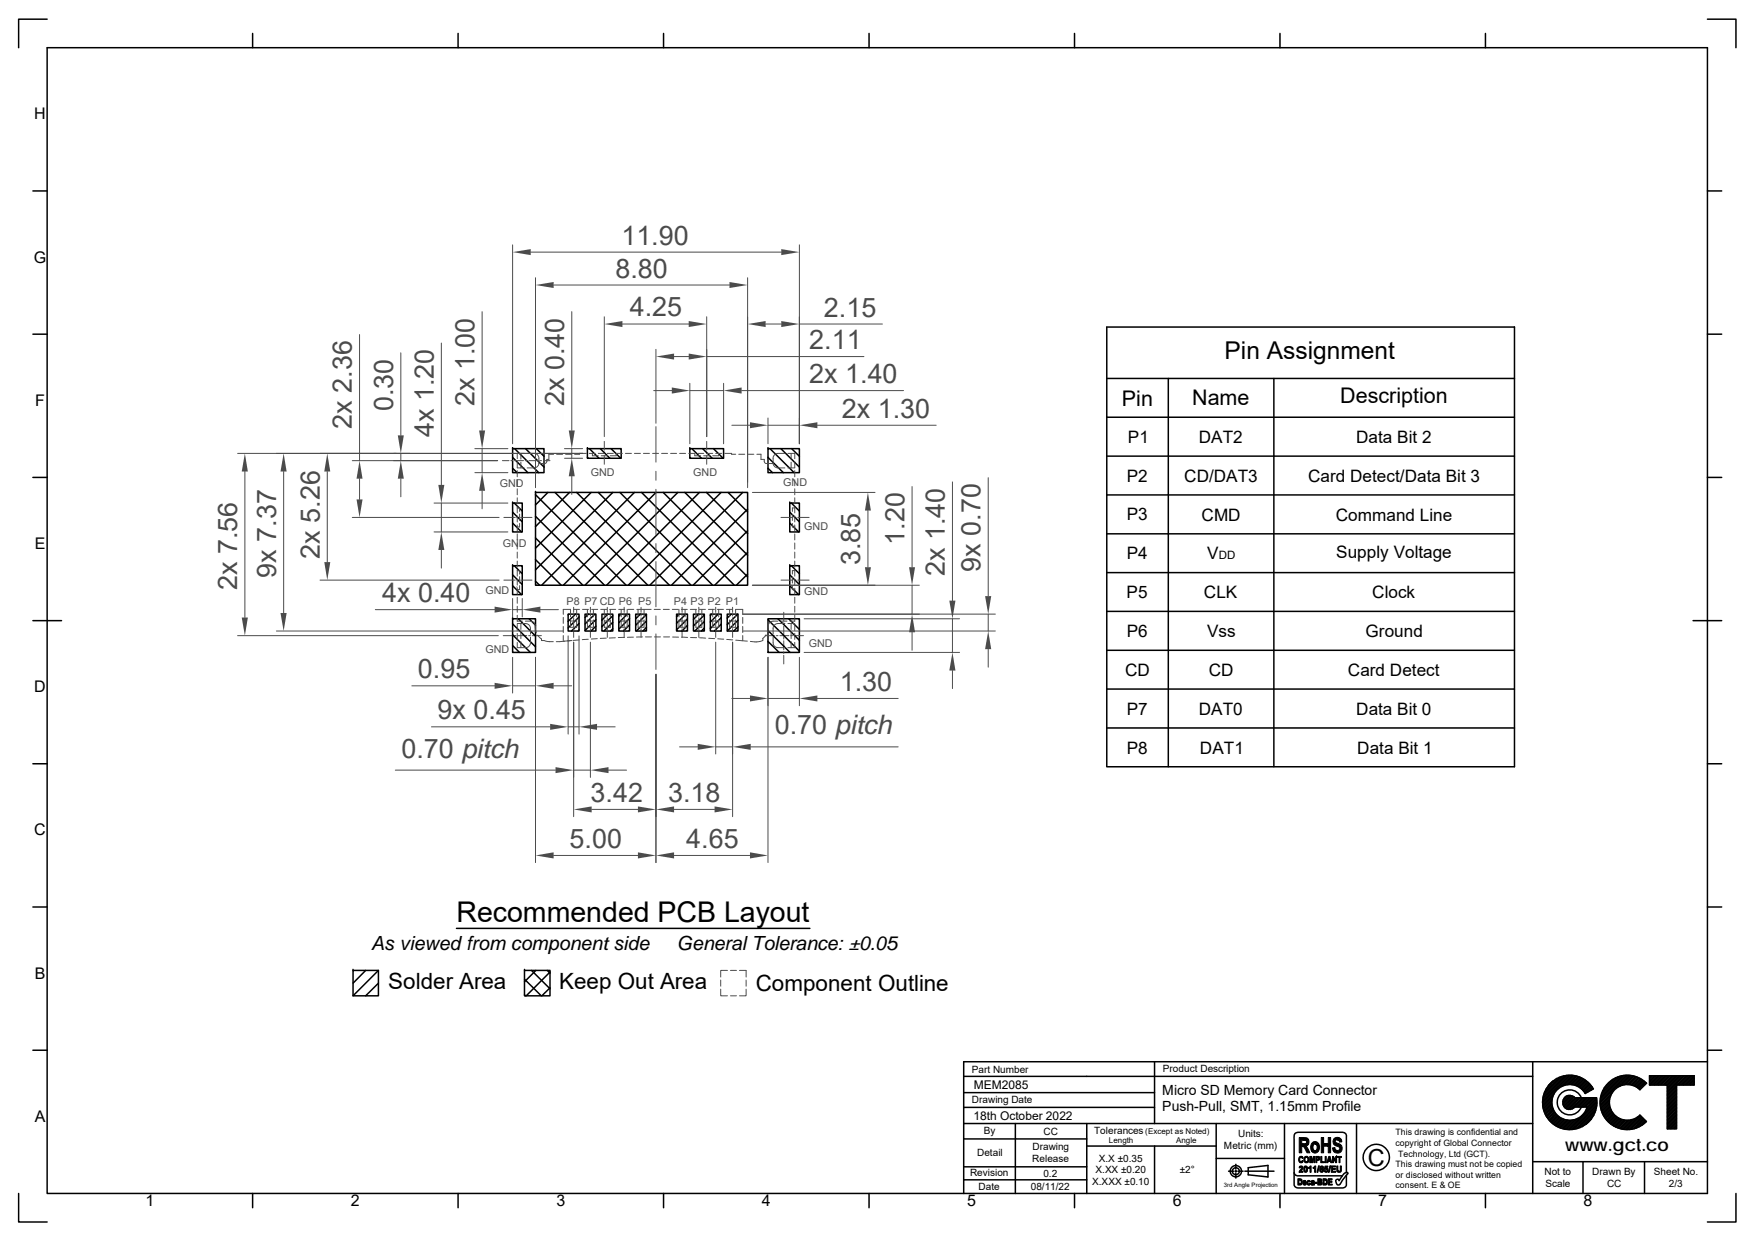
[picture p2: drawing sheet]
<svg xmlns="http://www.w3.org/2000/svg" width="297mm" height="210mm" viewBox="0 0 297 210" stroke-linecap="round" stroke-linejoin="round" font-family="sans-serif">
<g fill="none" stroke="#000" stroke-width=".25">
<path d="M86.8 77.4l2.5 2.6M86.8 79.2l.7 .8M86.8 75.9h5.3v4.1h-5.3zM86.8 75.9h.1M87.1 75.9l4.1 4.1M88.9 75.9l3.2 3.1M90.8 75.9l1.3 1.3M99.4 77.4l.2 .1M99.4 75.9h5.7v1.6h-5.7zM99.4 75.9h.1M99.8 75.9l1.6 1.6M101.6 75.9l1.6 1.6"/>
<path d="M103.4 75.9l1.7 1.6M116.8 77.4l.1 .1M116.8 75.9h5.7v1.6h-5.7zM116.8 75.9h.1M117.1 75.9l1.6 1.6M118.9 75.9l1.6 1.6M120.8 75.9l1.6 1.6M130 75.9h5.3v4.1h-5.3zM130 75.9h.1M130 79.2l.7 .8M130 77.4l2.6 2.6M130.3 75.9l4.1 4.1"/>
<path d="M132.2 75.9l3.1 3.1M134 75.9l1.3 1.3M86.8 97.3l1.6 1.6M86.8 86.7l1.6 1.6M86.8 99.1l1.5 1.5M86.8 88.5l1.5 1.5M86.8 85.1h1.6v4.9h-1.6zM86.8 85.1h.1M86.8 95.7h1.6v4.9h-1.6zM86.8 95.7h.1M87 95.7l1.4 1.4M87 85.1l1.4 1.4"/>
<path d="M90.6 98.3l.7 .7M90.6 94.7l4.4 4.3M90.6 91l8.1 8M90.6 87.4l11.7 11.6M90.6 83.3h35.9v15.7h-35.9zM90.6 83.3h.1M90.6 83.7l15.4 15.3M92.7 83.3l-2.1 2.1M93.9 83.3l15.7 15.7M96.4 83.3l-5.8 5.8M97.6 83.3l15.7 15.7M100.1 83.3l-9.5 9.5"/>
<path d="M101.3 83.3l15.7 15.7M103.7 83.3l-13.1 13.1M104.9 83.3l15.7 15.7M107.4 83.3l-15.7 15.7M108.6 83.3l15.7 15.7M111 83.3l-15.7 15.7M112.2 83.3l14.3 14.3M114.7 83.3l-15.7 15.7M115.9 83.3l10.6 10.6M118.4 83.3l-15.7 15.7M119.6 83.3l6.9 7M122 83.3l-15.7 15.7"/>
<path d="M123.2 83.3l3.3 3.3M125.7 83.3l-15.7 15.7M126.5 86.2l-12.9 12.8M126.5 89.8l-9.2 9.2M126.5 93.5l-5.5 5.5M126.5 97.1l-1.9 1.9M133.7 86.7l1.6 1.6M133.7 97.3l1.6 1.6M133.7 88.5l1.5 1.5M133.7 99.1l1.5 1.5M133.7 85.1h1.6v4.9h-1.6zM133.7 85.1h.1"/>
<path d="M133.7 95.7h1.6v4.9h-1.6zM133.7 95.7h.1M133.9 85.1l1.4 1.4M133.9 95.7l1.4 1.4M86.8 107.4l3 3M86.8 105.6l3.8 3.8M86.8 109.2l1.1 1.2M86.8 104.7h3.8v5.7h-3.8zM86.8 104.7h.1M87.7 104.7l2.9 2.9M89.6 104.7l1 1.1M96.2 103.9h1.8v2.9h-1.8z"/>
<path d="M96.3 103.9l-.1 .1M97.4 103.9l-1.2 1.2M98 106.6l-.2 .2M98 105.5l-1.3 1.3M98 104.4l-1.8 1.8M99 103.9h1.9v2.9h-1.9zM99.6 103.9l-.6 .6M100.7 103.9l-1.7 1.7M100.9 104.8l-1.9 1.9M100.9 105.9l-.9 .9M101.9 103.9h1.8v2.9h-1.8zM102.9 103.9l-1 1"/>
<path d="M103.7 104.2l-1.8 1.8M103.7 106.4l-.4 .4M103.7 105.3l-1.5 1.5M104.7 103.9h1.9v2.9h-1.9zM105.1 103.9l-.4 .4M106.2 103.9l-1.5 1.5M106.6 105.7l-1.1 1.1M106.6 104.6l-1.9 1.9M107.6 103.9h1.8v2.9h-1.8zM108.4 103.9l-.8 .8M109.4 106.2l-.6 .6M109.4 105.1l-1.7 1.7"/>
<path d="M109.4 104l-1.8 1.8M114.5 103.9h1.9v2.9h-1.9zM115 103.9l-.5 .5M116.1 103.9l-1.6 1.6M116.4 104.7l-1.9 1.9M116.4 105.8l-1 1M117.4 103.9h1.8v2.9h-1.8zM118.3 103.9l-.9 .9M119.2 104.1l-1.8 1.8M119.2 105.2l-1.6 1.6M119.2 106.3l-.5 .5M120.2 103.9h1.9v2.9h-1.9z"/>
<path d="M120.5 103.9l-.3 .2M121.6 103.9l-1.4 1.3M122.1 104.5l-1.9 1.8M122.1 106.7l-.1 .1M122.1 105.6l-1.2 1.2M123.1 103.9h1.8v2.9h-1.8zM123.8 103.9l-.7 .7M124.9 103.9l-1.8 1.8M124.9 106.1l-.7 .7M124.9 105l-1.8 1.8M130 110.3v.1M130 108.5l1.9 1.9"/>
<path d="M130 106.7l3.7 3.7M130 104.9l5.3 5.3M130 104.7h5.3v5.7h-5.3zM131.7 104.7l3.6 3.6M133.5 104.7l1.8 1.8"/>
</g>
<g fill="none" stroke="#4b4b4b" stroke-width=".17">
<path d="M67.8 59.7v14M66.6 76.7h32M66.6 77.9h17.6M67.8 76.7v1.2M85 77.9h1.1M86.5 77.9h.3M87.1 77.9h1.5M88.9 77.9h.3M89.5 77.9h1.5M91.4 77.9h.3M92 77.9h1.1M102.3 74.7v1.5"/>
<path d="M102.3 76.5v.3M102.3 77.1v1.5M119.6 74.7v1.5M119.6 76.5v.3M119.6 77.1v1.5M67.8 81v3.1M85.3 87.6h1.9M85.3 98.2h1.9M87.5 87.6h.3M87.5 98.2h.3M88.1 87.6h1.9M88.1 98.2h1.9"/>
<path d="M132.2 87.6h1.9M132.2 98.2h1.9M134.4 87.6h.3M134.4 98.2h.3M135 87.6h1.9M135 98.2h1.9M85.2 107.6h1.5M87 107.6h.3M87.6 107.6h1.6M89.5 107.6h.3M90.1 107.6h1.5M97.1 102.8v.8"/>
<path d="M97.1 103.9v.3M97.1 104.5v1.6M97.1 106.4v.3M97.1 107v.9M99.9 102.8v.8M99.9 103.9v.3M99.9 104.5v1.6M99.9 106.4v.3M99.9 107v.9M102.8 102.8v.8M102.8 103.9v.3M102.8 104.5v1.6"/>
<path d="M102.8 106.4v.3M102.8 107v.9M105.6 102.8v.8M105.6 103.9v.3M105.6 104.5v1.6M105.6 106.4v.3M105.6 107v.9M108.5 102.8v.8M108.5 103.9v.3M108.5 104.5v1.6M108.5 106.4v.3M108.5 107v.9"/>
<path d="M115.4 102.8v.8M115.4 103.9v.3M115.4 104.5v1.6M115.4 106.4v.3M115.4 107v.9M118.3 102.8v.8M118.3 103.9v.3M118.3 104.5v1.6M118.3 106.4v.3M118.3 107v.9M121.1 102.8v.8M121.1 103.9v.3"/>
<path d="M121.1 104.5v1.6M121.1 106.4v.3M121.1 107v.9M124 102.8v.8M124 103.9v.3M124 104.5v1.6M124 106.4v.3M124 107v.9M129.5 107.6h1.6M131.4 107.6h.3M132 107.6h1.5M132.7 103.6v1.5"/>
<path d="M132.7 105.4v.3M132.7 106v1.5M132.7 107.8v.3M132.7 108.4v1.5M132.7 110.3v.3M132.7 110.9v1.4M133.8 107.6h.3M134.4 107.6h1.6"/>
</g>
<g fill="#4b4b4b">
<path d="M67.8 77.9l.5 3.1h-1z"/>
<path d="M67.3 73.7h1l-.5 3z"/>
</g>
<path d="M60.9 56.6v21.3M59.6 77.9h24.6M59.6 87.6h24.9M60.9 81v3.5" fill="none" stroke="#4b4b4b" stroke-width=".17"/>
<g fill="#4b4b4b">
<path d="M60.3 84.5h1.1l-.5 3.1z"/>
<path d="M60.9 77.9l.5 3.1h-1.1z"/>
</g>
<path d="M54.2 76.7h15.2M55.4 79.8v15.3M54.2 98.2h30.3" fill="none" stroke="#4b4b4b" stroke-width=".17"/>
<g fill="#4b4b4b">
<path d="M55.4 76.7l.5 3.1h-1z"/>
<path d="M54.9 95.1h1l-.5 3.1z"/>
</g>
<path d="M40.2 76.7h26.9M41.4 79.8v24.7M40.2 107.6h44.1" fill="none" stroke="#4b4b4b" stroke-width=".17"/>
<g fill="#4b4b4b">
<path d="M41.4 76.7l.6 3.1h-1.1z"/>
<path d="M40.9 104.5h1.1l-.6 3.1z"/>
</g>
<path d="M46.8 76.7h51.8M48 79.8v23.9M111 72.2v6M111 79.7v1.6M111 82.8v7.6M111 92v1.5M111 95v7.7M46.8 106.8h48.6M111 104.2v1.5M111 107.3v6" fill="none" stroke="#4b4b4b" stroke-width=".17"/>
<g fill="#4b4b4b">
<path d="M47.5 103.7h1l-.5 3.1z"/>
<path d="M48 76.7l.5 3.1h-1z"/>
</g>
<path d="M111 59.1v12.5M119.6 59.1v14.8M114.1 60.3h2.5M119.6 60.3h26.6" fill="none" stroke="#4b4b4b" stroke-width=".17"/>
<g fill="#4b4b4b">
<path d="M111 60.3l3.1-.5v1z"/>
<path d="M116.6 59.8l3 .5-3 .5z"/>
</g>
<path d="M102.3 53.6v20.3M105.3 54.8h11.3M119.6 53.6v20.3" fill="none" stroke="#4b4b4b" stroke-width=".17"/>
<g fill="#4b4b4b">
<path d="M102.3 54.8l3-.5v1z"/>
<path d="M116.6 54.3l3 .5-3 .5z"/>
</g>
<path d="M110.6 66.1h3.1M116.8 64.9v10.2M116.8 66.1h5.7M122.5 64.9v10.2M125.5 66.1h27.4" fill="none" stroke="#4b4b4b" stroke-width=".17"/>
<g fill="#4b4b4b">
<path d="M113.7 65.6l3.1 .5-3.1 .5z"/>
<path d="M122.5 66.1l3-.5v1z"/>
</g>
<path d="M123.9 72h3M130 72h5.3M130 70.7v4.4M135.3 70.7v4.4M138.3 72h20.2" fill="none" stroke="#4b4b4b" stroke-width=".17"/>
<g fill="#4b4b4b">
<path d="M126.9 71.4l3.1 .6-3.1 .5z"/>
<path d="M135.3 72l3-.6v1.1z"/>
</g>
<path d="M90.6 47v35.5M93.7 48.2h29.8M126.5 47v34.6" fill="none" stroke="#4b4b4b" stroke-width=".17"/>
<g fill="#4b4b4b">
<path d="M90.6 48.2l3.1-.5v1z"/>
<path d="M123.5 47.7l3 .5-3 .5z"/>
</g>
<path d="M127.3 99h20.8M127.3 83.3h20.8M146.9 86.4v9.6" fill="none" stroke="#4b4b4b" stroke-width=".17"/>
<g fill="#4b4b4b">
<path d="M146.4 96h1l-.5 3z"/>
<path d="M146.9 83.3l.5 3.1h-1z"/>
</g>
<path d="M86.8 41.4v33.7M89.8 42.7h42.4M135.3 41.4v33.7" fill="none" stroke="#4b4b4b" stroke-width=".17"/>
<g fill="#4b4b4b">
<path d="M86.8 42.7l3-.6v1.1z"/>
<path d="M132.2 42.1l3.1 .6-3.1 .5z"/>
</g>
<path d="M96.8 52.7v20.1M95.5 77.5h3.1M95.5 75.9h3.1M96.8 75.9v1.6M96.8 80.6v3.1" fill="none" stroke="#4b4b4b" stroke-width=".17"/>
<g fill="#4b4b4b">
<path d="M96.8 77.5l.5 3.1h-1z"/>
<path d="M96.3 72.8h1l-.5 3.1z"/>
</g>
<path d="M161.2 81.5v20.1M136.1 110.4h26.3M136.1 104.7h26.3M161.2 104.7v5.7M161.2 113.5v3" fill="none" stroke="#4b4b4b" stroke-width=".17"/>
<g fill="#4b4b4b">
<path d="M161.2 110.4l.5 3.1h-1z"/>
<path d="M160.7 101.6h1l-.5 3.1z"/>
</g>
<path d="M123.9 118.2h3M130 118.2h5.3M130 111.2v8.2M135.3 111.2v8.2M138.3 118.2h13.7" fill="none" stroke="#4b4b4b" stroke-width=".17"/>
<g fill="#4b4b4b">
<path d="M126.9 117.7l3.1 .5-3.1 .5z"/>
<path d="M135.3 118.2l3-.5v1z"/>
</g>
<path d="M69.7 116h14M86.8 116h3.8M86.8 111.2v6.1M90.6 111.2v6.1M93.7 116h3.1" fill="none" stroke="#4b4b4b" stroke-width=".17"/>
<g fill="#4b4b4b">
<path d="M90.6 116l3.1-.5v1.1z"/>
<path d="M83.7 115.5l3.1 .5-3.1 .6z"/>
</g>
<path d="M96.2 107.6v16.6M98 107.6v16.6M73 123h20.1M96.2 123h1.8M101 123h3.1" fill="none" stroke="#4b4b4b" stroke-width=".17"/>
<g fill="#4b4b4b">
<path d="M98 123l3-.5v1z"/>
<path d="M93.1 122.5l3.1 .5-3.1 .5z"/>
</g>
<path d="M97.1 108.7v22.8M99.9 108.7v22.8M66.9 130.3h27.1M97.1 130.3h2.8M103 130.3h3" fill="none" stroke="#4b4b4b" stroke-width=".17"/>
<g fill="#4b4b4b">
<path d="M99.9 130.3l3.1-.5v1z"/>
<path d="M94 129.8l3.1 .5-3.1 .5z"/>
</g>
<path d="M97.1 108.7v29.5M111 114.1v24.1M100.1 137h7.9" fill="none" stroke="#4b4b4b" stroke-width=".17"/>
<g fill="#4b4b4b">
<path d="M97.1 137l3-.6v1.1z"/>
<path d="M108 136.4l3 .6-3 .5z"/>
</g>
<path d="M111 114.1v24.1M124 108.7v29.5M114.1 137h6.8" fill="none" stroke="#4b4b4b" stroke-width=".17"/>
<g fill="#4b4b4b">
<path d="M111 137l3.1-.6v1.1z"/>
<path d="M120.9 136.4l3.1 .6-3.1 .5z"/>
</g>
<path d="M90.6 111.2v34.8M111 114.1v31.9M93.7 144.7h14.3" fill="none" stroke="#4b4b4b" stroke-width=".17"/>
<g fill="#4b4b4b">
<path d="M90.6 144.7l3.1-.5v1.1z"/>
<path d="M108 144.2l3 .5-3 .6z"/>
</g>
<path d="M111 114.1v31.9M130 111.2v34.8M114.1 144.7h12.8" fill="none" stroke="#4b4b4b" stroke-width=".17"/>
<g fill="#4b4b4b">
<path d="M111 144.7l3.1-.5v1.1z"/>
<path d="M126.9 144.2l3.1 .5-3.1 .6z"/>
</g>
<path d="M121.1 108.7v18.9M124 108.7v18.9M115 126.4h3.1M121.1 126.4h2.9M127.1 126.4h24.9" fill="none" stroke="#4b4b4b" stroke-width=".17"/>
<g fill="#4b4b4b">
<path d="M118.1 125.9l3 .5-3 .5z"/>
<path d="M124 126.4l3.1-.5v1z"/>
</g>
<path d="M167.3 80.8v20.1M125.7 106.8h42.8M125.7 103.9h42.8M167.3 103.9v2.9M167.3 109.8v3.1" fill="none" stroke="#4b4b4b" stroke-width=".17"/>
<g fill="#4b4b4b">
<path d="M167.3 106.8l.5 3h-1.1z"/>
<path d="M166.7 100.9h1.1l-.5 3z"/>
</g>
<g fill="none" stroke="#4b4b4b" stroke-width=".17">
<path d="M87.5 78.1v1M87.5 79.6v1.1M87.5 79.2h1.2M88.2 76.7v1M88.2 78.2v1M88.7 76.7h-1.2v.9M89.2 76.7h1.3a.79 .79 0 0 1 .7 .8 1.46 1.46 0 0 1-.2 1.4l-.6 .3h-1.2M93.7 76.9h-.8v.8h-.3l-.1 .5-.1 .2h-1.2M94.2 76.9h1M95.7 76.9h1.1M99.2 76.7h-1.1v.2h-.8M99.7 76.7h1.1"/>
<path d="M100.3 76.7v.4h1M101.3 76.7h1M101.8 77.1h1M102.8 76.7h1M104.3 76.7v.4h-1M104.3 76.7h1M105.9 76.7h1M107.4 76.7h1M108.9 76.7h1M110.4 76.7h1.1M112 76.7h1M113.5 76.7h1"/>
<path d="M115 76.7h1M116.6 76.7h1v.4h1M118.1 76.7h1M119.1 77.1h1M119.6 76.7h1M121.1 76.7h1.1M121.6 76.7v.4h-1M122.7 76.7h1.1v.2h.7M125 76.9h1M126.6 76.9h1M128.1 76.9h.7v.8h.5v.4l.2 .3h1.4M132.8 76.7h-1.3a.79 .79 0 0 0-.6 .8 1.46 1.46 0 0 0 .2 1.4l.6 .3h1.1"/>
<path d="M133.3 79.2h1.2M133.3 76.7h1.2v.9M133.9 76.7v1M133.9 78.2v1M134.5 78.1v1M134.5 79.6v1.1M87.5 99.3v.1M87.5 85.9h.4v.6M87.5 81.2v1M87.5 82.7v1M87.5 84.2v1M87.5 85.8v1"/>
<path d="M87.5 87.3v1M87.5 88.8v1M87.5 90.3v1.1M87.5 91.9v1M87.5 93.4v1M87.5 94.9v1.1M87.5 96.5v1M87.5 98v1M87.5 99.5v1M87.5 96.5h.4v.6M87.9 99.1h.1M87.9 87h.1"/>
<path d="M87.9 97.6h.1M87.9 99.2v.6h-.4M87.9 88.6v.6h-.4M87.9 87v1.1M87.9 97.6v1.1M134.1 87v1.1M134.1 88.6v.6h.4M134.1 97.6v1.1M134.1 99.2v.6h.4M134.5 85.9h-.4v.6M134.5 96.5h-.4v.6M134.5 81.2v1"/>
<path d="M134.5 82.7v1M134.5 84.2v1M134.5 85.8v1M134.5 87.3v1M134.5 88.8v1M134.5 90.3v1.1M134.5 91.9v1M134.5 93.4v1M134.5 94.9v1.1M134.5 96.5v1M134.5 98v1M134.5 99.5v1"/>
<path d="M63.5 103.2h20.2M86.8 103.2h1.6M86.8 101.3v3.1M87.5 104.1v1h.9M87.5 101.1v1M87.5 102.6v1M87.5 105.6v1.1M87.5 107.2v1M87.5 105.5h1.6a.8 .8 0 0 1 .7 .8v1M88.2 105.5v1M88.2 107v1.1M88.2 108.6v1"/>
<path d="M88.4 101.3v3.1M88.9 105.1a1.66 1.66 0 0 1 1.5 .2l.2 .5 .2 1.2M89.8 107.8a1.78 1.78 0 0 1-.3 1.5l-.5 .3h-1.5v-.9M91 107.5l.7 .6v.3l1.9 .2M91.5 103.2h3M95.3 104v-.9h1.3v1.3M95.3 104.5v1M95.3 106v1M95.3 107.5v.9M95.5 108.5l-1.4 .1M96.5 108.4l-1.2 .1M96.6 104.9v1.2h1v-1.2"/>
<path d="M96.6 105.1h1M96.8 108.4h-.8M97.1 103.1h1M97.6 103.1v1.3M98 108.3l-1 .1M98.6 103.1h1M99.4 104.9v1.2h1v-1.2M99.4 103.1v1.3M99.4 105.1h1M99.6 108.2h-1M100.1 103.1h1.1M100.4 103.1v1.3"/>
<path d="M101.1 108.1h-1M101.7 103.1h1M102.3 104.9v1.2h1v-1.2M102.3 103.1v1.3M102.3 105.1h1M102.6 108h-1M103.2 103.1h1M103.3 103.1v1.3M104.1 107.9l-1 .1M104.7 103.1h1M105.1 104.9v1.2h1.1v-1.2M105.1 103.1v1.3"/>
<path d="M105.1 105.1h1.1M105.7 107.9h-1.1M106.2 103.1v1.3M106.3 103.1h1M107.2 107.8h-1M107.8 103.1h2.4M108 103.1v1.3M108 105.1h1M108.7 107.8h-1M109 104.9v1.2h-1v-1.2M109 103.1v1.3M109.2 107.8h1.1"/>
<path d="M110.7 103.1h1.1M110.8 107.8h1M112.3 103.1h1M112.3 107.8h1M113.8 103.1h1M113.8 107.8h1.1M114.9 103.1v1.3M114.9 105.1h1.1M115.3 103.1h1M115.4 107.8l1 .1M116 104.9v1.2h-1.1v-1.2M116 103.1v1.3"/>
<path d="M116.8 103.1h1.1M116.9 107.9h1M117.8 104.9v1.2h1v-1.2M117.8 103.1v1.3M117.8 105.1h1M118.4 103.1h1M118.4 107.9l1 .1M118.8 103.1v1.3M119.9 103.1h1M120 108l1 .1M120.6 104.9v1.2h1v-1.2M120.6 105.1h1"/>
<path d="M120.6 103.1v1.3M121.4 103.1h1M121.5 108.1h1M121.6 103.1v1.3M123 103.1h1M123 108.2l1 .1M123.5 105.1h1M123.5 104.9v1.2h1v-1.2M123.5 103.1v1.3M124.5 108.3l2 .2M125.7 104v-.9h-1.2v1.3M125.7 104.5v1"/>
<path d="M125.7 106v1M125.7 107.5v.9M129.7 107.4l-.6 .6v.4l-1 .2-1.1-.1M130.9 107.8a1.78 1.78 0 0 0 .2 1.5l.6 .3h1.1M131.7 105.1a1.54 1.54 0 0 0-1.4 .2l-.3 .5-.1 1.1M132.2 105.1h1M132.8 105.5h-1.3a.8 .8 0 0 0-.6 .8v1M133.4 105.5h1.1M133.9 105.5v1M133.9 107v1.1M133.9 108.6v1M134.5 101.1v1"/>
<path d="M134.5 102.6v1M134.5 104.1v1h-.8M134.5 105.6v1.1M134.5 107.2v1M134.5 108.7v.9h-1.2"/>
</g>
<g fill="#4b4b4b">
<path d="M88.4 103.2l3.1-.6v1.1z"/>
<path d="M83.7 102.6l3.1 .6-3.1 .5z"/>
</g>
<path d="M74.7 58v24M73.5 90h12.5M73.5 85.1h12.5M74.7 85.1v4.9M74.7 93.1v3" fill="none" stroke="#4b4b4b" stroke-width=".17"/>
<g fill="#4b4b4b">
<path d="M74.7 90l.5 3.1h-1z"/>
<path d="M74.2 82h1l-.5 3.1z"/>
</g>
<path d="M81.6 52.7v20.1M80.4 80h5.6M80.4 75.9h5.6M81.6 75.9v4.1M81.6 83v3.1" fill="none" stroke="#4b4b4b" stroke-width=".17"/>
<g fill="#4b4b4b">
<path d="M81.6 80l.5 3h-1z"/>
<path d="M81.1 72.8h1l-.5 3.1z"/>
</g>
<path d="M127.3 99h28.3M154.4 82.3v13.7M154.4 99v4.9M125.7 103.9h29.9M154.4 107v3" fill="none" stroke="#4b4b4b" stroke-width=".17"/>
<g fill="#4b4b4b">
<path d="M154.4 103.9l.5 3.1h-1z"/>
<path d="M153.9 96h1l-.5 3z"/>
</g>
<path d="M126.5 53.6v28.9M129.6 54.8h2.6M135.3 53.6v21.5M135.3 54.8h14.1" fill="none" stroke="#4b4b4b" stroke-width=".17"/>
<g fill="#4b4b4b">
<path d="M126.5 54.8l3.1-.5v1z"/>
<path d="M132.2 54.3l3.1 .5-3.1 .5z"/>
</g>
<g fill="none" stroke="#000" stroke-width=".25">
<path d="M8 3.2h-4.8v4.9M8 8.1h281v193.8h-281zM42.8 5.7v2.4M77.5 5.7v2.4M112.3 5.7v2.4M147.1 5.7v2.4M181.9 5.7v2.4M216.6 5.7v2.4M251.4 5.7v2.4M289 3.2h4.8v4.9M5.6 32.3h2.4M289 32.3h2.4"/>
<path d="M5.6 56.5h2.4M187.3 55.3h69v74.4h-69zM289 56.5h2.4M187.3 64h69M187.3 70.6h69M187.3 77.2h69M197.7 64v65.7M215.6 64v65.7M5.6 80.8h2.4M187.3 83.7h69M187.3 90.3h69M187.3 96.9h69"/>
<path d="M289 80.8h2.4M5.6 105h4.8M187.3 103.4h69M187.3 110h69M187.3 116.6h69M286.6 105h4.8M5.6 129.2h2.4M187.3 123.2h69M289 129.2h2.4M5.6 153.5h2.4M77.3 157.1h59.8M289 153.5h2.4"/>
<path d="M5.6 177.7h2.4M59.8 164.2h4.3v4.3h-4.3zM59.8 164.2h.1M61.9 164.2l-2.1 2.2M64.1 166.4l-2.2 2.1M64.1 164.2l-4.3 4.3M88.8 165.7l2.8 2.8M88.8 168.3l.1 .2M88.8 164.2h4.3v4.3h-4.3zM88.8 164.2h.1M90 164.2l3.1 3.1M90.7 164.2l-1.9 1.9"/>
<path d="M92.6 164.2l.5 .5M93.1 164.5l-4 4M93.1 167.1l-1.4 1.4M195.4 179.6v10.5M259.4 179.6v22.3M289 179.6h-125.9v22.3M289 177.7h2.4M163.1 182.1h96.3M163.1 190.1h96.3M163.1 192.7h20.8M163.1 197.4h20.8M163.1 187.4h32.3"/>
<path d="M163.1 184.9h32.3M163.1 199.6h20.8M171.9 190.1v11.8M183.9 190.1v11.8M183.9 193.9h21.9M195.4 193.9v8M205.8 196h11.6M205.8 190.1v11.8M207.9 198.2h.9M209 198.2h.3M209.2 197v.8M209.2 198v.3"/>
<path d="M209.2 198.5v.8M209.5 198.2h.9M210.7 198.2h4.9M211.3 197.6l3.3-.4v1.9l-3.3-.3zM217.4 190.1v11.8M219 198.4a.82 .82 0 0 0 1.2 .6h7M226.1 199.7a.29 .29 0 0 1 .3-.2 .29 .29 0 0 1 .3 .3l.1-.2a1.6 1.6 0 0 1 1.3-1.2v.2l-1.1 1.5a.45 .45 0 0 1-.6 .4 .45 .45 0 0 1-.3-.6zM227.9 198.4v-5.9a.7 .7 0 0 0-.8-.9h-6.9a.87 .87 0 0 0-1 .2 .87 .87 0 0 0-.2 1v7.6a.7 .7 0 0 0 .9 .6h6.7a.99 .99 0 0 0 1.3-.6v-1.6M229.6 190.1v11.8M259.4 196.6h29.6M262.6 186.6l-1.3 1.4M262.7 186.4l-1.4 1.4"/>
<path d="M262.7 186.8l-1.3 1.3M262.7 186.1l-1.5 1.5M262.7 187.1l-1.3 1.2M262.7 185.9l-1.5 1.5M262.7 187.2l-1.2 1.3M262.8 187.4l-1.2 1.2M262.8 182.9l-.7 .8M262.8 185.5l-1.7 1.7M262.8 187.6l-1.1 1.2M262.9 187.8l-1.2 1.1M263 187.9l-1.2 1.2M263 185.1l-1.9 1.9"/>
<path d="M263.1 188.1l-1.2 1.1M263.2 188.2l-1.2 1.1M263.2 188.4l-1.1 1.1M263.4 188.5l-1.1 1.1M263.5 188.6l-1.1 1.1M263.5 182.5l-1.9 1.9M263.6 188.7l-1.1 1.2M263.7 188.9l-1.1 1.1M263.8 189l-1.1 1.1M263.9 182.3l-2.5 2.5M264 189l-1.2 1.2M264.1 189.2l-1.1 1.1"/>
<path d="M264.3 189.2l-1.2 1.2M264.3 182.1l-3 3.1M264.4 189.3l-1.1 1.2M264.6 189.4l-1.2 1.1M264.6 182l-3.4 3.5M264.8 189.4l-1.2 1.2M264.9 182l-3.8 3.8M265 189.5l-1.3 1.2M265.2 189.5l-1.3 1.3M265.2 182l-4.1 4.1M265.3 185.4l-.7 .7M265.3 189.6l-1.2 1.2"/>
<path d="M265.5 181.9l-4.4 4.4M265.6 185.3l-1.1 1.1M265.6 189.6l-1.4 1.3M265.7 181.9l-4.6 4.6M265.8 185.3l-1.3 1.4M265.8 189.6l-1.4 1.4M265.9 181.9l-4.8 4.9M266 185.4l-1.5 1.5M266.1 189.6l-1.5 1.4M266.1 182l-1.9 1.9M266.2 185.4l-1.6 1.6M266.3 185.5l-1.6 1.7"/>
<path d="M266.3 189.5l-1.5 1.6M266.4 182l-1.7 1.7M266.5 185.6l-1.7 1.7M266.6 182l-1.6 1.6M266.6 185.8a1.26 1.26 0 0 0-1.8-.1 1.19 1.19 0 0 0-.2 1.3 1.19 1.19 0 0 0 1.1 .7l.9-.4M266.6 187.3h2M266.6 185.7l-1.7 1.7M266.7 189.4l-1.7 1.7M266.7 182.1l-1.4 1.4M266.8 185.7l-1.8 1.8M266.9 182.1l-1.4 1.4M267 185.7l-1.8 1.9"/>
<path d="M267.1 189.2l-1.9 1.9M267.1 182.2l-1.3 1.3M267.3 185.7l-2 2M267.3 182.2l-1.3 1.3M267.5 182.3l-1.3 1.2M267.5 185.7l-2 2M267.6 182.4l-1.2 1.2M267.7 185.7a2.12 2.12 0 0 0-3.3-.9 2.12 2.12 0 0 0 0 3.4 2.12 2.12 0 0 0 3.3-.9M267.8 185.7l-2 2M267.8 182.4l-1.2 1.2M267.9 196.6v5.3M267.9 182.5l-1.1 1.2"/>
<path d="M268 185.7l-1.9 2M268.1 182.6l-1.2 1.2M268.2 182.7l-1.1 1.1M268.2 185.7l-1.5 1.6M268.4 182.8l-1.2 1.1M268.5 185.7l-1.6 1.6M268.5 182.9l-1.1 1.1M268.6 183l-1.1 1.1M268.7 185.7l-1.6 1.6M268.8 183.1l-1.1 1.1M268.9 183.2l-1.1 1.1M268.9 185.7l-1.5 1.6"/>
<path d="M269 183.3l-1.1 1.1M269.1 183.5l-1.1 1.1M269.2 185.7l-1.6 1.6M269.2 183.6l-1.1 1.1M269.3 183.7l-1.1 1.1M269.4 189.3l-1 .9M269.4 185.7l-1.6 1.6M269.4 183.8l-1.1 1.2M269.5 184l-.8 .8M269.6 184.1l-.4 .4M269.6 185.7l-1.5 1.6M269.7 184.2a4.6 4.6 0 0 0-7.7-.4 4.6 4.6 0 0 0 2.6 7.2 4.6 4.6 0 0 0 5.6-5.3h-3.6"/>
<path d="M269.7 184.2l-1.4 .8a3 3 0 0 0-4.8-.6 3 3 0 0 0 .7 4.7 3 3 0 0 0 4.4-1.8M269.8 188.7l-2 1.9M269.9 185.7l-1.6 1.6M270 188.2l-2.6 2.6M270.1 187.9l-3.1 3.1M270.1 185.7l-1.6 1.6M270.2 187.5l-3.5 3.5M270.2 185.9l-1.6 1.6M270.2 187.3l-3.8 3.8M270.3 186.1l-1.9 1.8M270.3 186.3l-4.9 4.8M270.3 186.7l-4.4 4.4"/>
<path d="M270.3 187l-4.2 4.1M270.3 186.5l-4.7 4.6M272.4 186.3l-1.4 1.4M272.4 186.5l-1.4 1.4M272.4 186.8l-1.3 1.3M272.4 186l-1.5 1.5M272.4 187l-1.3 1.2M272.4 183.1a4.6 4.6 0 0 1 6.3 .2l-1.1 1.1a3 3 0 0 0-4.3 0 3 3 0 0 0 0 4.3 3 3 0 0 0 4.3 0l1.1 1.1a4.6 4.6 0 0 1-6.6-.2 4.6 4.6 0 0 1 .3-6.5zM272.4 187.2l-1.2 1.2M272.5 187.4l-1.2 1.2M272.5 185.7l-1.6 1.6M272.5 187.5l-1.1 1.2"/>
<path d="M272.6 187.7l-1.2 1.2M272.6 185.4l-1.8 1.7M272.7 187.9l-1.2 1.1M272.8 188l-1.2 1.2M272.9 188.2l-1.2 1.1M272.9 184.9l-2.1 2M272.9 188.3l-1.1 1.1M273 182.6l-1.5 1.5M273.1 188.4l-1.2 1.2M273.2 188.6l-1.1 1.1M273.3 188.7l-1.1 1.1M273.4 188.8l-1.1 1.1"/>
<path d="M273.5 182.3l-2.3 2.3M273.5 188.9l-1.1 1.1M273.7 189l-1.2 1.1M273.8 189.1l-1.1 1.1M273.9 182.2l-2.8 2.8M273.9 189.2l-1.1 1.1M274.1 189.3l-1.2 1.1M274.2 182.1l-3.2 3.3M274.3 189.3l-1.2 1.2M274.4 189.4l-1.2 1.2M274.5 182l-3.6 3.7M274.6 189.5l-1.2 1.2"/>
<path d="M274.8 189.5l-1.2 1.2M274.8 182l-4 3.9M275 189.5l-1.3 1.3M275.1 181.9l-4.3 4.3M275.2 189.6l-1.3 1.3M275.3 181.9l-4.5 4.5M275.4 189.6l-1.3 1.3M275.6 181.9l-4.8 4.8M275.7 189.6l-1.4 1.4M275.8 182l-2.1 2M276 189.5l-1.6 1.5M276 182l-1.8 1.7"/>
<path d="M276.2 182l-1.6 1.6M276.3 189.4l-1.6 1.7M276.4 182l-1.5 1.5M276.6 182.1l-1.4 1.4M276.6 189.3l-1.8 1.8M276.8 182.1l-1.4 1.4M276.9 182.2l-1.3 1.3M277.1 182.3l-1.3 1.2M277.2 189l-2.1 2.1M277.3 182.3l-1.2 1.3M277.4 182.4l-1.2 1.2M277.6 182.5l-1.2 1.2"/>
<path d="M277.6 188.8l-2.3 2.3M277.7 182.6l-1.1 1.1M277.8 188.9l-2.3 2.2M277.9 189l-2.1 2.1M277.9 182.7l-1.1 1.1M278 189.1l-2 2M278 182.8l-1.1 1.1M278.1 189.2l-1.8 1.8M278.2 182.8l-1.1 1.2M278.2 189.4l-1.6 1.6M278.3 183l-1.1 1.1M278.3 196.6v5.3"/>
<path d="M278.4 189.5l-1.4 1.3M278.4 183.1l-1.1 1.1M278.5 189.6l-1.1 1.1M278.6 183.2l-1.1 1.1M278.6 189.7l-.7 .7M279.2 182h7.5v1.6h-2.9v7.4h-1.6v-7.4h-3zM279.2 182v.1M279.5 182l-.3 .3M279.7 182l-.5 .5M279.9 182l-.7 .8M280.2 182l-1 1M280.4 182l-1.2 1.2"/>
<path d="M280.6 182l-1.4 1.5M280.9 182l-1.6 1.6M281.1 182l-1.6 1.6M281.3 182l-1.5 1.6M281.6 182l-1.6 1.6M281.8 182l-1.6 1.6M282 182l-1.5 1.6M282.3 182l-1.6 1.6M282.5 182l-1.6 1.6M282.7 182l-1.5 1.6M283 182l-1.6 1.6M283.2 182l-1.5 1.6"/>
<path d="M283.5 182l-1.6 1.6M283.7 182l-1.6 1.6M283.8 190.4l-.6 .6M283.8 190.2l-.9 .8M283.8 189.9l-1.1 1.1M283.8 189.7l-1.3 1.3M283.8 189.5l-1.6 1.5M283.8 190.9l-.1 .1M283.8 190.7l-.4 .3M283.8 183.8l-1.6 1.6M283.8 184.1l-1.6 1.5M283.8 184.3l-1.6 1.6"/>
<path d="M283.8 184.5l-1.6 1.6M283.8 184.8l-1.6 1.5M283.8 185l-1.6 1.6M283.8 185.3l-1.6 1.5M283.8 185.5l-1.6 1.6M283.8 185.7l-1.6 1.6M283.8 186l-1.6 1.5M283.8 186.2l-1.6 1.6M283.8 186.4l-1.6 1.6M283.8 186.7l-1.6 1.5M283.8 186.9l-1.6 1.6M283.8 187.1l-1.6 1.6"/>
<path d="M283.8 187.4l-1.6 1.5M283.8 187.6l-1.6 1.6M283.8 187.8l-1.6 1.6M283.8 188.1l-1.6 1.5M283.8 188.3l-1.6 1.6M283.8 188.5l-1.6 1.6M283.8 188.8l-1.6 1.5M283.8 189l-1.6 1.6M283.8 189.2l-1.6 1.6M283.9 182l-1.7 1.8M284.2 182l-2 2M284.4 182l-2.2 2.2"/>
<path d="M284.6 182l-2.4 2.5M284.9 182l-2.7 2.7M285.1 182l-2.9 2.9M285.3 182l-3.1 3.2M285.6 182l-1.6 1.6M285.8 182l-1.6 1.6M286 182l-1.5 1.6M286.3 182l-1.6 1.6M286.5 182l-1.6 1.6M286.7 182.7l-.8 .9M286.7 182.5l-1.1 1.1M286.7 182.3l-1.3 1.3"/>
<path d="M286.7 182l-1.5 1.6M286.7 183.4l-.1 .2M286.7 183.2l-.3 .4M286.7 183l-.6 .6M3.2 201.9v4.9h4.8M42.8 201.9v2.5M77.5 201.9v2.5M112.3 201.9v2.5M147.1 201.9v2.5M181.9 201.9v2.5M216.6 201.9v2.5M251.4 201.9v2.5"/>
<path d="M293.8 201.9v4.9h-4.8"/>
<circle cx="209.2" cy="198.2" r=".96"/>
<circle cx="209.2" cy="198.2" r=".59"/>
<circle cx="232.9" cy="195.8" r="2.22"/>
</g>
<path d="M122 167.4v1.1h1.1M122 165.8v1.1M123.1 164.2h-1.1v1.1M123.6 164.2h1.1M123.6 168.5h1.1M125.2 164.2h1.1v1.1M126.3 167.4v1.1h-1.1M126.3 165.8v1.1" fill="none" stroke="#4b4b4b" stroke-width=".17"/>
<g fill="#000" stroke="#000" stroke-width=".17">
<path d="M219.9 197.4h.3l-.1 .2h-.2z" fill-rule="evenodd"/>
<path d="M219.7 199.4l.5 .1 .1 .1h-.4v.7l.4 .1-.1 .1h-.5z" fill-rule="evenodd"/>
<path d="M220 195.7h.3l.2 .1-.4 .1-.1 .2 .1 .4 .4 .1-.2 .2-.3-.1-.2-.3v-.4z" fill-rule="evenodd"/>
<path d="M220 197.4a.35 .35 0 0 1 .5 0 .35 .35 0 0 1-.1 .5l-.2 .3h.3v.2h-.6l.1-.4a.44 .44 0 0 0 .3-.6z" fill-rule="evenodd"/>
<path d="M219.9 199.6h.4l.1 .1-.1 .7-.4-.1h.2a.43 .43 0 0 0 0-.6z" fill-rule="evenodd"/>
<path d="M220.2 196.6l.2-.3 .2 .1-.1 .2z" fill-rule="evenodd"/>
<path d="M220.2 195.8h.3l.1 .2h-.2z" fill-rule="evenodd"/>
<path d="M220.6 199.9h.2l-.1 .2h.4v.1h-.4l.1 .2h.3l-.1 .1h-.3l-.1-.1z" fill-rule="evenodd"/>
<path d="M219.9 192.5h1.3l.3 .4h-1.2v.7h1.1l-.3 .4h-.8v1.1h-.4z" fill-rule="evenodd"/>
<path d="M220.7 195.9l.4-.1a.38 .38 0 0 0-.2 .4 .38 .38 0 0 0 .2 .4h.3l-.2 .2-.3-.1-.2-.4z" fill-rule="evenodd"/>
<path d="M220.6 199.8h.4l.1 .3h-.4h.2v-.1l-.3-.1z" fill-rule="evenodd"/>
<path d="M220.8 197.4l.3-.1 .1 .1-.3 .1v.6l.3 .1-.1 .2-.3-.1-.1-.2z" fill-rule="evenodd"/>
<path d="M220.4 194h.7l.6 1.1h-.5l-.5-1z" fill-rule="evenodd"/>
<path d="M220.8 195.8a.5 .5 0 0 1 .7 0 .5 .5 0 0 1 0 .7l-.4 .1 .2-.2v-.4l-.1-.1z" fill-rule="evenodd"/>
<path d="M221 197.4l.3 .1-.1 .7h-.2l.1-.2v-.4z" fill-rule="evenodd"/>
<path d="M221.3 199.9h.2l-.1 .1v.3l.4 .1-.1 .1h-.3l-.1-.1z" fill-rule="evenodd"/>
<path d="M220.6 192.9h.9v.1l-.1 .6h-1.1h.5a.34 .34 0 0 0 .3-.3 .34 .34 0 0 0-.2-.4z" fill-rule="evenodd"/>
<path d="M221.5 197.5l.2 .1-.2 .1z" fill-rule="evenodd"/>
<path d="M221.3 199.8l.3-.1 .2 .3-.5-.1z" fill-rule="evenodd"/>
<path d="M221.5 197.5l.4-.2v1.1h-.2v-.8z" fill-rule="evenodd"/>
<path d="M221.7 195.7h.3l-.2 1h-.1z" fill-rule="evenodd"/>
<path d="M222 195.7l.1 .7-.1 .3-.2-.8z" fill-rule="evenodd"/>
<path d="M222 199.8l.3-.1 .1 .2h-.3v.1l-.2-.1z" fill-rule="evenodd"/>
<path d="M222.2 197.5l.3 .1-.3 .1z" fill-rule="evenodd"/>
<path d="M222.2 199.9h.2l.1 .5h-.3l.1-.2-.3-.1 .3-.1z" fill-rule="evenodd"/>
<path d="M222.3 195.7h.2l-.1 .2-.2 .8h-.2z" fill-rule="evenodd"/>
<path d="M222.5 195.7v1h-.1v-.8z" fill-rule="evenodd"/>
<path d="M222 193.4a.67 .67 0 0 1 1.2 .1l-.6 .1a.61 .61 0 0 0-.4 .5 .61 .61 0 0 0 .4 .6h-.6l-.2-.7z" fill-rule="evenodd"/>
<path d="M222.2 197.5l.5-.2v1.1h-.2v-.8z" fill-rule="evenodd"/>
<path d="M223.2 197.3h.1l-.2 1.1h-.2z" fill-rule="evenodd"/>
<path d="M222.7 195.7h.5l.2 .1h-.5v.4h.5l-.2 .1h-.3v.4h-.2z" fill-rule="evenodd"/>
<path d="M222.6 193.6l.6-.1a.92 .92 0 0 1 0 1.1 .92 .92 0 0 1-1 .4l-.2-.3h.6a.63 .63 0 0 0 .3-.6 .63 .63 0 0 0-.3-.5z" fill-rule="evenodd"/>
<path d="M223 195.8h.4v.4h-.5l.3-.1-.1-.2z" fill-rule="evenodd"/>
<path d="M223 199.4l.6 .1 .1 .1h-.5v.3h.5h-.1l.1 .2h-.5v.2h.6l-.2 .2h-.6z" fill-rule="evenodd"/>
<path d="M223.3 199.6h.4v.3h-.5l.3-.1v-.2z" fill-rule="evenodd"/>
<path d="M223.5 195.7h.2v.9h.5v.1h-.7z" fill-rule="evenodd"/>
<path d="M223.6 197.7h.3h-.3z" fill-rule="evenodd"/>
<path d="M223.5 197.4l.3-.1 .2 .1-.4 .1v.2l.4 .1-.4 .1v.2l.1 .1h-.3v-.1z" fill-rule="evenodd"/>
<path d="M223.7 197.8h.3a.34 .34 0 0 1 0 .4 .34 .34 0 0 1-.5 .1l-.1-.1 .4-.1z" fill-rule="evenodd"/>
<path d="M223.7 197.4h.3v.1z" fill-rule="evenodd"/>
<path d="M223.6 192.5h.4v1l.8 .4h-.8v1.2h-.4z" fill-rule="evenodd"/>
<path d="M223.9 199.4l.5 .1 .2 .1h-.5v.7l.5 .1-.1 .1h-.6z" fill-rule="evenodd"/>
<path d="M224.3 195.7h.2v1h-.2z" fill-rule="evenodd"/>
<path d="M224.1 198.1l.6 .1-.4 .2z" fill-rule="evenodd"/>
<path d="M224.4 197.7h.2z" fill-rule="evenodd"/>
<path d="M224.2 199.6h.4v.8l-.5-.1h.3l.1-.2v-.4z" fill-rule="evenodd"/>
<path d="M224.5 197.8h.2v.4h-.2l.1-.1z" fill-rule="evenodd"/>
<path d="M224.3 197.3h.4v.2h-.3v.2l.3 .1-.5 .1z" fill-rule="evenodd"/>
<path d="M225.1 197.3h.1l-.2 1.1h-.2z" fill-rule="evenodd"/>
<path d="M224.9 195.7h.2l-.2 .6 .3 .2h-.4l-.1 .2h-.1z" fill-rule="evenodd"/>
<path d="M225.1 195.7l.3 1h-.2v-.2l-.3-.2h.2l-.1-.4z" fill-rule="evenodd"/>
<path d="M224.8 192.5h.4v2.6h-.4v-1.2l-.8-.4h.8z" fill-rule="evenodd"/>
<path d="M224.8 199.4h.7v.2h-.5v.3h.4v.2h-.4v.2h.5v.2h-.7z" fill-rule="evenodd"/>
<path d="M225.5 195.7h.2v1h-.2z" fill-rule="evenodd"/>
<path d="M225.7 195.7l.4 .7v.3l-.4-.7z" fill-rule="evenodd"/>
<path d="M225.5 194.2h.4l.1 .3 .4 .2h-.7z" fill-rule="evenodd"/>
<path d="M225.3 197.3h.8v.1h-.6v.3h.5v.2h-.5v.3h.6v.2h-.8z" fill-rule="evenodd"/>
<path d="M226.1 195.7v1h.1v-1z" fill-rule="evenodd"/>
<path d="M225.7 192.8a.79 .79 0 0 1 1.3 .1h-.7a.28 .28 0 0 0-.3 .3 .28 .28 0 0 0 .3 .2 .82 .82 0 0 1 .8 1.2 .82 .82 0 0 1-1.4 .1h.7a.38 .38 0 0 0 .4-.5 .38 .38 0 0 0-.5-.3l-.3-.1a.77 .77 0 0 1-.3-1z" fill-rule="evenodd"/>
<path d="M226.3 197.3h.1l.1 .8 .2 .1h-.4z" fill-rule="evenodd"/>
<path d="M226.3 192.9h.7l.1 .3h-.4l-.2-.3z" fill-rule="evenodd"/>
<path d="M226.8 197.3h.2v.8a.42 .42 0 0 1-.6 .2l-.1-.1 .5-.1z" fill-rule="evenodd"/>
<path d="M226.4 195.7h.7v.1h-.3v.9h-.2v-.9h-.2z" fill-rule="evenodd"/>
<path d="M220.9 200.3l.2 .1h-.3z" fill-rule="evenodd"/>
<path d="M221.7 200.2l.1 .1v.1h-.3z" fill-rule="evenodd"/>
<path d="M221.9 200.4l.4 .1h-.2z" fill-rule="evenodd"/>
<path d="M221.9 200.2h.4h-.2v.2h.4v.1l-.6-.1z" fill-rule="evenodd"/>
<path d="M222.6 200h.3v.2h-.3z" fill-rule="evenodd"/>
<path d="M223.4 200.1h.3l.1 .2h-.6h.4l-.1-.2z" fill-rule="evenodd"/>
</g>
<text font-size="4.8" x="77.3" y="156">Recommended PCB Layout</text>
<g font-size="4.6" fill="#4b4b4b">
<text x="105.2" y="41.4">11.90</text>
<text x="104.2" y="47">8.80</text>
<text x="106.6" y="53.5">4.25</text>
<text x="139.4" y="53.6">2.15</text>
<text x="137" y="59.1">2.11</text>
<text x="137" y="64.8">2x 1.40</text>
<text x="66.5" y="69.6" transform="rotate(-90 66.5 69.6)">0.30</text>
<text x="80.3" y="68.7" transform="rotate(-90 80.3 68.7)">2x 1.00</text>
<text x="95.5" y="68.7" transform="rotate(-90 95.5 68.7)">2x 0.40</text>
<text x="142.5" y="70.7">2x 1.30</text>
<text x="59.6" y="72.6" transform="rotate(-90 59.6 72.6)">2x 2.36</text>
<text x="73.4" y="74" transform="rotate(-90 73.4 74)">4x 1.20</text>
<text x="54.1" y="94.5" transform="rotate(-90 54.1 94.5)">2x 5.26</text>
<text x="145.6" y="95.6" transform="rotate(-90 145.6 95.6)">3.85</text>
<text x="153.1" y="92.2" transform="rotate(-90 153.1 92.2)">1.20</text>
<text x="40.2" y="99.8" transform="rotate(-90 40.2 99.8)">2x 7.56</text>
<text x="46.7" y="97.8" transform="rotate(-90 46.7 97.8)">9x 7.37</text>
<text x="64.7" y="101.9">4x 0.40</text>
<text x="159.9" y="97.5" transform="rotate(-90 159.9 97.5)">2x 1.40</text>
<text x="166" y="96.8" transform="rotate(-90 166 96.8)">9x 0.70</text>
<text x="70.7" y="114.8">0.95</text>
<text x="142.1" y="116.9">1.30</text>
<text x="74.1" y="121.7">9x 0.45</text>
<text x="131.1" y="124.2">0.70 pitch</text>
<text x="67.9" y="128.2">0.70 pitch</text>
<text x="99.9" y="135.7">3.42</text>
<text x="113.1" y="135.7">3.18</text>
<text x="96.4" y="143.5">5.00</text>
<text x="116.1" y="143.5">4.65</text>
</g>
<text font-size="4.1" x="207.2" y="60.7">Pin Assignment</text>
<text font-size="4" x="231.5" y="197.3">C</text>
<g font-size="3.8">
<text x="65.7" y="167.4">Solder Area</text>
<text x="94.6" y="167.4">Keep Out Area</text>
<text x="127.9" y="167.7">Component Outline</text>
</g>
<g font-size="3.6">
<text x="189.9" y="68.6">Pin</text>
<text x="201.8" y="68.6">Name</text>
<text x="226.8" y="68.3">Description</text>
</g>
<g font-size="3.3">
<text x="62.8" y="160.8">As viewed from component side</text>
<text x="114.6" y="160.8">General Tolerance: ±0.05</text>
</g>
<text font-size="3" x="264.9" y="194.8">www.gct.co</text>
<g font-size="2.9">
<text x="190.9" y="74.9">P1</text>
<text x="202.9" y="74.9">DAT2</text>
<text x="229.5" y="74.9">Data Bit 2</text>
<text x="190.7" y="81.5">P2</text>
<text x="200.4" y="81.5">CD/DAT3</text>
<text x="221.4" y="81.5">Card Detect/Data Bit 3</text>
<text x="190.7" y="88.1">P3</text>
<text x="203.4" y="88.1">CMD</text>
<text x="226.1" y="88.1">Command Line</text>
<text x="190.7" y="94.6">P4</text>
<text x="204.3" y="94.6">V</text>
<text x="226.2" y="94.3">Supply Voltage</text>
<text x="190.7" y="101.2">P5</text>
<text x="203.8" y="101.2">CLK</text>
<text x="232.3" y="101.2">Clock</text>
<text x="190.7" y="107.8">P6</text>
<text x="204.3" y="107.8">Vss</text>
<text x="231.1" y="107.8">Ground</text>
<text x="190.4" y="114.3">CD</text>
<text x="204.6" y="114.3">CD</text>
<text x="228.1" y="114.3">Card Detect</text>
<text x="190.7" y="120.9">P7</text>
<text x="202.9" y="120.9">DAT0</text>
<text x="229.5" y="120.9">Data Bit 0</text>
<text x="190.7" y="127.5">P8</text>
<text x="203.1" y="127.5">DAT1</text>
<text x="229.7" y="127.5">Data Bit 1</text>
</g>
<g font-size="2.7">
<text x="5.8" y="20.2">H</text>
<text x="5.7" y="44.4">G</text>
<text x="5.9" y="68.7">F</text>
<text x="5.9" y="92.9">E</text>
<text x="5.8" y="117.1">D</text>
<text x="5.8" y="141.4">C</text>
<text x="5.9" y="165.6">B</text>
<text x="5.9" y="189.8">A</text>
<text x="24.6" y="204.1">1</text>
<text x="59.4" y="204.1">2</text>
<text x="94.2" y="204.1">3</text>
<text x="128.9" y="204.1">4</text>
<text x="163.7" y="204.1">5</text>
<text x="198.5" y="204.1">6</text>
<text x="233.3" y="204.1">7</text>
<text x="268" y="204.1">8</text>
</g>
<g font-size="2.4">
<text x="196.7" y="185.2">Micro SD Memory Card Connector</text>
<text x="196.7" y="188.1">Push-Pull, SMT, 1.15mm Profile</text>
</g>
<g font-size="2">
<text x="164.8" y="184.2">MEM2085</text>
<text x="164.7" y="189.5">18th October 2022</text>
</g>
<text font-size="1.9" x="206.3" y="94.6">DD</text>
<g font-size="1.8" fill="#4b4b4b">
<text x="84.6" y="82.3">GND</text>
<text x="100" y="80.6">GND</text>
<text x="117.3" y="80.6">GND</text>
<text x="132.6" y="82.3">GND</text>
<text x="136.1" y="89.6">GND</text>
<text x="85.1" y="92.6">GND</text>
<text x="82.2" y="100.5">GND</text>
<text x="136.1" y="100.6">GND</text>
<text x="95.9" y="102.4">P8 P7 CD P6 P5</text>
<text x="114" y="102.4">P4 P3 P2 P1</text>
<text x="82.2" y="110.5">GND</text>
<text x="136.9" y="109.5">GND</text>
</g>
<g font-size="1.7">
<text x="164.5" y="181.6">Part Number</text>
<text x="196.8" y="181.4">Product Description</text>
<text x="164.5" y="186.7">Drawing Date</text>
<text x="166.5" y="191.8">By</text>
<text x="185.2" y="191.8">Tolerances</text>
<text x="165.4" y="195.7">Detail</text>
<text x="174.7" y="196.7">Release</text>
<text x="174.8" y="194.7">Drawing</text>
<text x="176.6" y="192">CC</text>
<text x="186" y="196.6">X.X ±0.35</text>
<text x="207.2" y="194.4">Metric (mm)</text>
<text x="209.5" y="192.5">Units:</text>
<text x="164.2" y="199.1">Revision</text>
<text x="165.6" y="201.3">Date</text>
<text x="174.5" y="201.3">08/11/22</text>
<text x="176.6" y="199.1">0.2</text>
<text x="184.8" y="200.5">X.XXX ±0.10</text>
<text x="185.4" y="198.5">X.XX ±0.20</text>
<text x="199.7" y="198.5">±2°</text>
<text x="261.4" y="198.8">Not to</text>
<text x="261.6" y="200.8">Scale</text>
<text x="269.5" y="198.8">Drawn By</text>
<text x="272" y="200.8">CC</text>
<text x="279.9" y="198.8">Sheet No.</text>
<text x="282.5" y="200.8">2/3</text>
</g>
<g font-size="1.5">
<text x="236.2" y="193.9">copyright of Global Connector</text>
<text x="236.2" y="192.1">This drawing is confidential and</text>
<text x="236.2" y="197.5">This drawing must not be copied</text>
<text x="236.7" y="195.7">Technology, Ltd (GCT).</text>
<text x="236.2" y="201">consent. E &amp; OE</text>
<text x="236.2" y="199.2">or disclosed without written</text>
</g>
<g font-size="1.4">
<text x="193.8" y="191.8">(Except as Noted)</text>
<text x="187.7" y="193.4">Length</text>
<text x="199.1" y="193.4">Angle</text>
</g>
<text font-size="1" x="207.1" y="200.8">3rd Angle Projection</text>
</svg>
